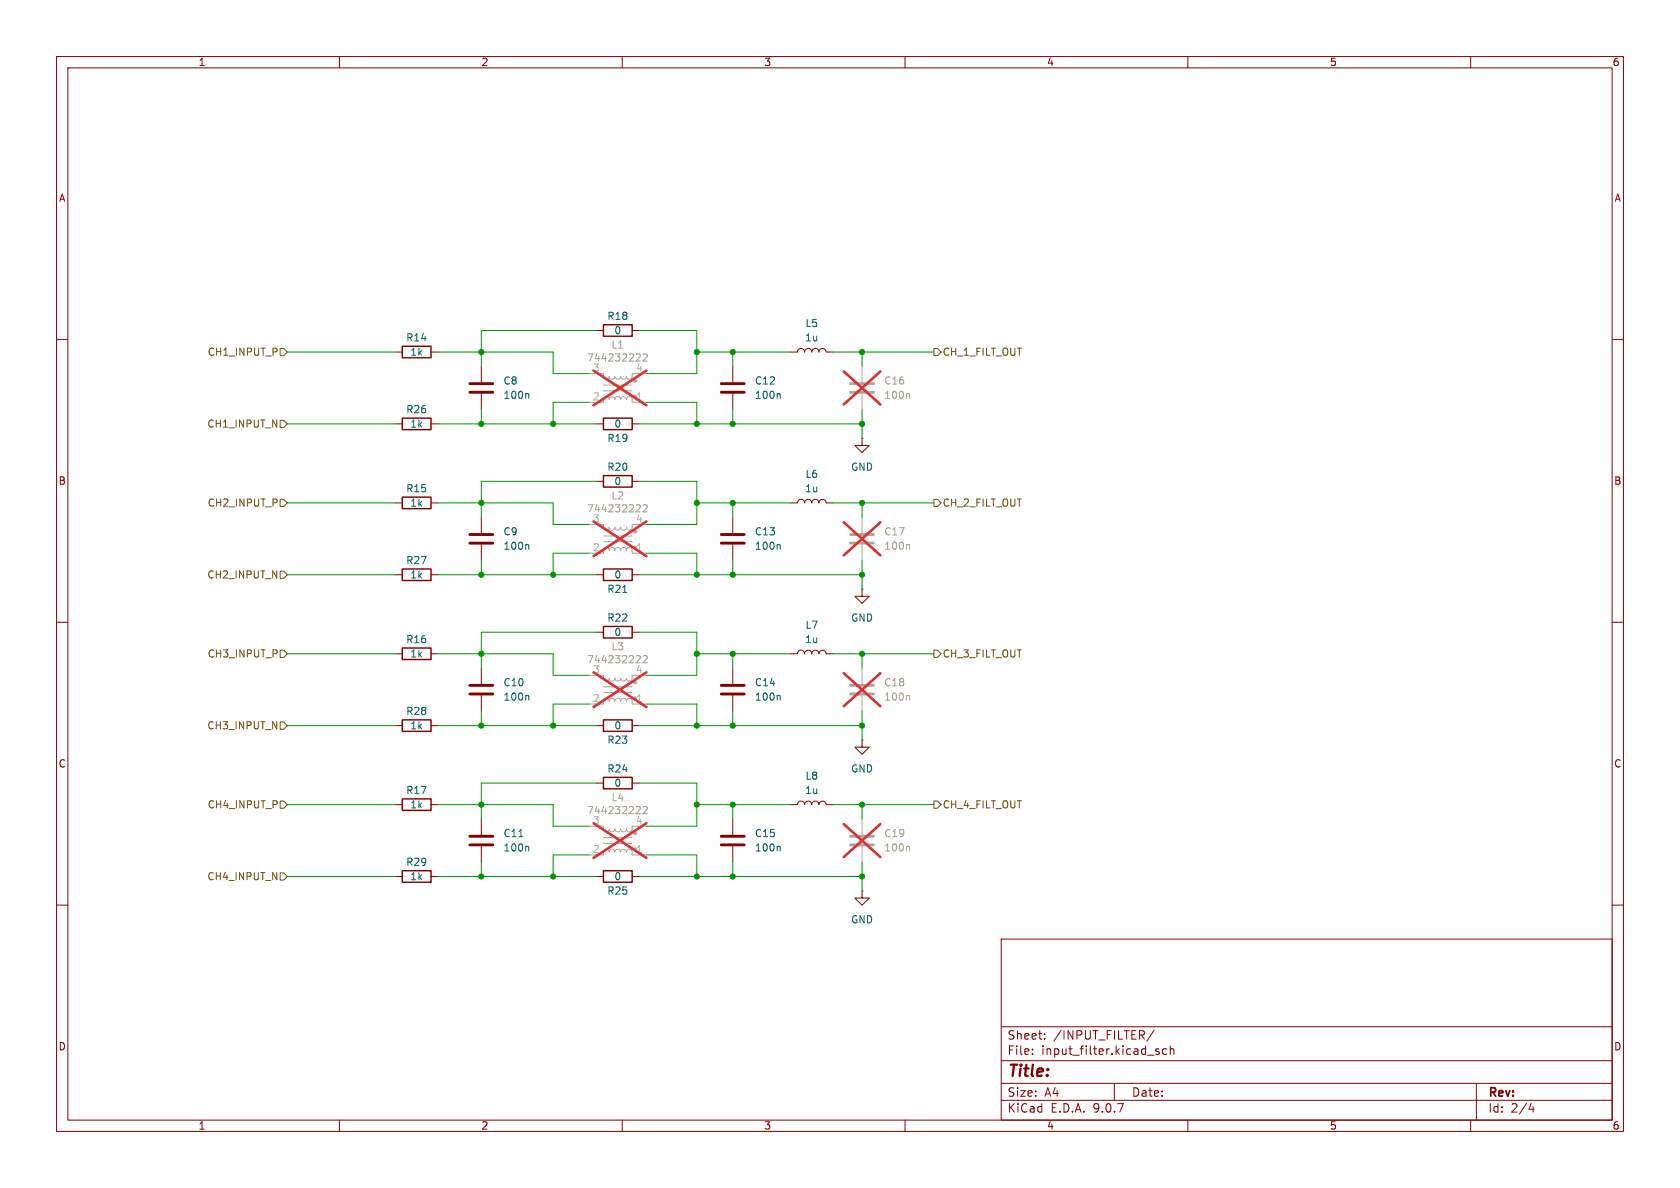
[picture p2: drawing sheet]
<svg xmlns="http://www.w3.org/2000/svg" width="297mm" height="210mm" viewBox="0 0 297 210" stroke-linecap="round" stroke-linejoin="round" font-family="sans-serif">
<g fill="none" stroke="#840000" stroke-width=".18">
<path d="M10 10h277v190h-277zM12 12h273v186h-273zM60 10v2M110 10v2M160 10v2M210 10v2M260 10v2M105.4 58.4h1.3M111.8 58.4h1.2M10 60h2M69.8 62.2h1.3M69.8 74.9h1.3"/>
<path d="M76.2 62.2h1.3M76.2 74.9h1.3M85.1 64.8v2.8M85.1 69.6v2.8M105.4 74.9h1.3M111.8 74.9h1.2M129.5 64.8v2.8M129.5 69.6v2.8M139.7 62.2h1.3a.64 .64 0 0 1 .6-.6 .64 .64 0 0 1 .6 .6 .64 .64 0 0 1 .7-.6 .64 .64 0 0 1 .6 .6 .64 .64 0 0 1 .6-.6 .64 .64 0 0 1 .7 .6 .64 .64 0 0 1 .6-.6 .64 .64 0 0 1 .6 .6h1.3M152.4 77.5v1.2h1.3l-1.3 1.3-1.3-1.3h1.3M152.4 77.5h.1M285 60h2"/>
<path d="M69.8 88.9h1.3M76.2 88.9h1.3M85.1 91.4v2.8M85.1 96.3v2.8M105.4 85.1h1.3M111.8 85.1h1.2M129.5 91.4v2.8M129.5 96.3v2.8M139.7 88.9h1.3a.64 .64 0 0 1 .6-.6 .64 .64 0 0 1 .6 .6 .64 .64 0 0 1 .7-.6 .64 .64 0 0 1 .6 .6 .64 .64 0 0 1 .6-.6 .64 .64 0 0 1 .7 .6 .64 .64 0 0 1 .6-.6 .64 .64 0 0 1 .6 .6h1.3M10 110h2M69.8 115.6h1.3M69.8 101.6h1.3"/>
<path d="M76.2 115.6h1.3M76.2 101.6h1.3M85.1 118.1v2.8M105.4 111.8h1.3M105.4 101.6h1.3M111.8 111.8h1.2M111.8 101.6h1.2M129.5 118.1v2.8M139.7 115.6h1.3a.64 .64 0 0 1 .6-.7 .64 .64 0 0 1 .6 .7 .64 .64 0 0 1 .7-.7 .64 .64 0 0 1 .6 .7 .64 .64 0 0 1 .6-.7 .64 .64 0 0 1 .7 .7 .64 .64 0 0 1 .6-.7 .64 .64 0 0 1 .6 .7h1.3M152.4 104.1v1.3h1.3l-1.3 1.3-1.3-1.3h1.3M152.4 104.1h.1M285 110h2"/>
<path d="M69.8 128.3h1.3M76.2 128.3h1.3M85.1 122.9v2.8M105.4 138.4h1.3M105.4 128.3h1.3M111.8 138.4h1.2M111.8 128.3h1.2M129.5 122.9v2.8M152.4 130.8v1.3h1.3l-1.3 1.3-1.3-1.3h1.3M152.4 130.8h.1M69.8 142.2h1.3M69.8 154.9h1.3"/>
<path d="M76.2 142.2h1.3M76.2 154.9h1.3M85.1 144.8v2.8M85.1 149.6v2.8M105.4 154.9h1.3M111.8 154.9h1.2M129.5 144.8v2.8M129.5 149.6v2.8M139.7 142.2h1.3a.64 .64 0 0 1 .6-.6 .64 .64 0 0 1 .6 .6 .64 .64 0 0 1 .7-.6 .64 .64 0 0 1 .6 .6 .64 .64 0 0 1 .6-.6 .64 .64 0 0 1 .7 .6 .64 .64 0 0 1 .6-.6 .64 .64 0 0 1 .6 .6h1.3M152.4 157.5v1.3h1.3l-1.3 1.2-1.3-1.2h1.3M152.4 157.5h.1M10 160h2"/>
<path d="M177 166h108v32h-108zM285 160h2M60 198v2M110 198v2M160 198v2M177 194.5h108M177 191.5h108M177 187.5h108M177 181.5h108M182.5 186.3v.1M182.5 185.5v.1M184.7 183.6v.1"/>
<path d="M184.7 182.8v.1M197 191.5v3M204 182.1l-1.3 2M204.9 185.5l-.4-.1-.2 .2 .1 .2 .5 .2v.3h-.6M206.2 185.5l-.4-.1-.3 .3v.4l.2 .2h.5M206.9 185.5l.2-.1 .4 .1v.9M206.9 184.9v1.5M210 198v2M260 198v2M261 191.5v6.5M270.7 195l-.4 1.1h.9M271 195.6v1"/>
</g>
<g fill="none" stroke="#840000" stroke-width=".25">
<path d="M106.7 57.4h5.1v2h-5.1zM71.1 73.9h5.1v2h-5.1zM71.1 61.2h5.1v2h-5.1zM106.7 73.9h5.1v2h-5.1zM71.1 87.9h5.1v2h-5.1zM106.7 84.1h5.1v2h-5.1zM71.1 100.6h5.1v2h-5.1zM71.1 114.6h5.1v2h-5.1zM106.7 110.7h5.1v2.1h-5.1zM106.7 100.6h5.1v2h-5.1zM71.1 127.3h5.1v2h-5.1zM106.7 137.4h5.1v2h-5.1z"/>
<path d="M106.7 127.3h5.1v2h-5.1zM71.1 141.2h5.1v2.1h-5.1zM71.1 153.9h5.1v2.1h-5.1zM106.7 153.9h5.1v2.1h-5.1z"/>
</g>
<g fill="none" stroke="#840000" stroke-width=".51">
<path d="M83.1 67.8h4M83.1 69.3h4M127.5 67.8h4.1M127.5 69.3h4.1M83.1 94.5h4M83.1 96h4M127.5 94.5h4.1M127.5 96h4.1M83.1 121.2h4M83.1 122.7h4M127.5 121.2h4.1M127.5 122.7h4.1"/>
<path d="M83.1 147.8h4M83.1 149.4h4M127.5 147.8h4.1M127.5 149.4h4.1"/>
</g>
<path d="M93.3 69.6l.2 .2v.6M137.8 69.6l.1 .2v.6M93.3 96.3l.2 .1v.7M137.8 96.3l.1 .1v.7M110.1 104.7h.7M93.3 122.9l.2 .2v.7M137.8 122.9l.1 .2v.7M91.7 147.9h.8M93.3 149.6l.2 .2v.6M137.8 149.6l.1 .2v.6" fill="none" stroke="#006464" stroke-width=".18"/>
<path d="M150.4 67.8h4M150.4 69.3h4M150.4 94.5h4M150.4 96h4M150.4 121.2h4M150.4 122.7h4M150.4 147.8h4M150.4 149.4h4" fill="none" stroke="#a1a1a1" stroke-width=".51"/>
<g fill="none" stroke="#a1a1a1" stroke-width=".18">
<path d="M104.1 71.1h2.6v-.7l.5-.3 .3 .2 .2 .3 .1-.3 .4-.2 .4 .2 .1 .3 .1-.3 .3-.2 .4 .1 .2 .4 .2-.4 .5-.1 .3 .2v.3l.2-.4 .4-.1 .4 .3 .1 .7h2.5M104.1 66h2.6v.8l.5 .3 .3-.2 .2-.4 .1 .4 .3 .1 .4-.1 .2-.4 .1 .4 .3 .1 .4-.1 .2-.4 .1 .3 .3 .2h.4l.2-.5 .2 .4 .4 .1 .4-.2 .1-.8h2.5M106.7 69.1h5.1M106.7 68.1h5.1M152.4 64.8v2.8M152.4 69.6v2.8M104.1 97.8h2.6v-.7l.5-.3 .3 .1 .2 .4 .1-.4 .4-.1 .4 .1 .1 .4 .1-.3 .3-.2 .4 .1 .2 .4 .2-.4 .5-.1 .3 .2v.3l.2-.4 .4-.1 .4 .3 .1 .7h2.5M104.1 92.7h2.6v.7l.5 .3 .3-.1 .2-.4 .1 .3 .3 .2 .4-.1 .2-.4 .1 .3 .3 .2 .4-.1 .2-.4 .1 .3 .3 .2 .4-.1 .2-.4 .2 .4 .4 .1 .4-.3 .1-.7h2.5M106.7 95.8h5.1M106.7 94.7h5.1M152.4 91.4v2.8M152.4 96.3v2.8"/>
<path d="M104.1 119.4h2.6v.7l.5 .3 .3-.2 .2-.3 .1 .3 .3 .2 .4-.1 .2-.4 .1 .3 .3 .2 .4-.1 .2-.4 .1 .3 .3 .2 .4-.1 .2-.4 .2 .4 .4 .1 .4-.3 .1-.7h2.5M152.4 118.1v2.8M104.1 124.5h2.6v-.8l.5-.3 .3 .2 .2 .4 .1-.4 .4-.2 .4 .2 .1 .4 .1-.4 .3-.1 .4 .1 .2 .4 .2-.5h.5l.3 .2v.3l.2-.4 .4-.1 .4 .2 .1 .8h2.5M106.7 122.4h5.1M106.7 121.4h5.1M152.4 122.9v2.8M104.1 151.1h2.6v-.7l.5-.3 .3 .2 .2 .3 .1-.3 .4-.2 .4 .2 .1 .3 .1-.3 .3-.2 .4 .1 .2 .4 .2-.4 .5-.1 .3 .2v.3l.2-.4 .4-.1 .4 .3 .1 .7h2.5M104.1 146.1h2.6v.7l.5 .3 .3-.2 .2-.3 .1 .3 .3 .2 .4-.2 .2-.3 .1 .3 .3 .2 .4-.2 .2-.3 .1 .2 .3 .2h.4l.2-.4 .2 .3 .4 .2 .4-.3 .1-.7h2.5M106.7 149.1h5.1M106.7 148.1h5.1M152.4 144.8v2.8M152.4 149.6v2.8"/>
</g>
<path d="M113 62.6l.2 .2v.3l-.8 .7h.8M113.7 62.7l.5-.1 .2 .3-.8 .9h.8M160.6 69.6l.2 .2v.6M113 89.2l.2 .3v.3l-.8 .7h.8M113.7 89.3l.5-.1 .2 .4-.8 .9h.8M160.6 96.3l.2 .1v.7M113 115.9l.2 .2v.3l-.8 .8h.8M113.7 116l.5-.1 .2 .4-.8 .9h.8M160.6 122.9l.2 .2v.7M113 142.6l.2 .2v.3l-.8 .7h.8M113.7 142.7l.5-.1 .2 .3-.8 .9h.8M160.6 149.6l.2 .2v.6" fill="none" stroke="#989898" stroke-width=".18"/>
<g fill="none" stroke="#e12e31" stroke-width=".46">
<path d="M104.9 65.5l9.4 6.1M114.3 65.5l-9.4 6.1M149.2 65.7l6.4 5.8M155.6 65.7l-6.4 5.8M104.9 92.2l9.4 6.1M114.3 92.2l-9.4 6.1M149.2 92.3l6.4 5.9M155.6 92.3l-6.4 5.9M104.9 118.9l9.4 6.1M114.3 118.9l-9.4 6.1M149.2 119l6.4 5.8M155.6 119l-6.4 5.8"/>
<path d="M104.9 145.5l9.4 6.2M114.3 145.5l-9.4 6.2M149.2 145.7l6.4 5.8M155.6 145.7l-6.4 5.8"/>
</g>
<g fill="#a1a1a1" stroke="#a1a1a1" stroke-width=".18">
<circle cx="112.3" cy="120.6" r=".25"/>
<circle cx="112.3" cy="147.3" r=".25"/>
<circle cx="112.3" cy="94" r=".25"/>
<circle cx="112.3" cy="67.3" r=".25"/>
</g>
<path d="M49.5 61.6h.7l.6 .6-.6 .7h-.7zM49.5 74.3h.7l.6 .6-.6 .7h-.7zM165.1 61.6h.6l.7 .6-.7 .7h-.6zM49.5 88.3h.7l.6 .6-.6 .6h-.7zM165.1 88.3h.6l.7 .6-.7 .6h-.6zM49.5 101h.7l.6 .6-.6 .6h-.7zM49.5 114.9h.7l.6 .7-.6 .6h-.7zM165.1 114.9h.6l.7 .7-.7 .6h-.6zM49.5 127.6h.7l.6 .7-.6 .6h-.7zM49.5 141.6h.7l.6 .6-.6 .7h-.7zM49.5 154.3h.7l.6 .6-.6 .7h-.7zM165.1 141.6h.6l.7 .6-.7 .7h-.6z" fill="none" stroke="#725600" stroke-width=".18"/>
<g fill="none" stroke="#009600" stroke-width=".18">
<path d="M105.4 58.4h-20.3v6.4M113 58.4h10.2v7.6h-8.9M50.8 74.9h19M50.8 62.2h19M77.5 62.2h20.3v3.8h6.3M77.5 74.9h27.9M85.1 72.4v2.5M104.1 71.1h-6.3v3.8M113 74.9h39.4M114.3 71.1h8.9v3.8M123.2 62.2h16.5M129.5 62.2v2.6"/>
<path d="M129.5 72.4v2.5M147.3 62.2h17.8M152.4 62.2v2.6M152.4 72.4v5.1M50.8 88.9h19M77.5 88.9h20.3v3.8h6.3M85.1 99.1v2.5M104.1 97.8h-6.3v3.8M105.4 85.1h-20.3v6.3M113 85.1h10.2v7.6h-8.9M114.3 97.8h8.9v3.8M123.2 88.9h16.5"/>
<path d="M129.5 88.9v2.5M129.5 99.1v2.5M147.3 88.9h17.8M152.4 88.9v2.5M152.4 99.1v5M50.8 101.6h19M50.8 115.6h19M77.5 101.6h27.9M77.5 115.6h20.3v3.8h6.3M105.4 111.8h-20.3v6.3M113 111.8h10.2v7.6h-8.9M113 101.6h39.4"/>
<path d="M123.2 115.6h16.5M129.5 115.6v2.5M147.3 115.6h17.8M152.4 115.6v2.5M50.8 128.3h19M77.5 128.3h27.9M85.1 125.7v2.6M104.1 124.5h-6.3v3.8M105.4 138.4h-20.3v6.4M113 138.4h10.2v7.7h-8.9M113 128.3h39.4M114.3 124.5h8.9v3.8"/>
<path d="M129.5 125.7v2.6M152.4 125.7v5.1M50.8 154.9h19M50.8 142.2h19M77.5 142.2h20.3v3.9h6.3M77.5 154.9h27.9M85.1 152.4v2.5M104.1 151.1h-6.3v3.8M113 154.9h39.4M114.3 151.1h8.9v3.8M123.2 142.2h16.5M129.5 142.2v2.6"/>
<path d="M129.5 152.4v2.5M147.3 142.2h17.8M152.4 142.2v2.6M152.4 152.4v5.1"/>
</g>
<g fill="#009600" stroke="#009600" stroke-width=".18">
<circle cx="152.4" cy="128.3" r=".46"/>
<circle cx="129.5" cy="128.3" r=".46"/>
<circle cx="129.5" cy="115.6" r=".46"/>
<circle cx="129.5" cy="101.6" r=".46"/>
<circle cx="123.2" cy="115.6" r=".46"/>
<circle cx="123.2" cy="128.3" r=".46"/>
<circle cx="152.4" cy="115.6" r=".46"/>
<circle cx="152.4" cy="101.6" r=".46"/>
<circle cx="123.2" cy="142.2" r=".46"/>
<circle cx="123.2" cy="74.9" r=".46"/>
<circle cx="123.2" cy="88.9" r=".46"/>
<circle cx="129.5" cy="62.2" r=".46"/>
<circle cx="129.5" cy="74.9" r=".46"/>
<circle cx="129.5" cy="88.9" r=".46"/>
<circle cx="123.2" cy="101.6" r=".46"/>
<circle cx="152.4" cy="88.9" r=".46"/>
<circle cx="152.4" cy="74.9" r=".46"/>
<circle cx="152.4" cy="62.2" r=".46"/>
<circle cx="85.1" cy="115.6" r=".46"/>
<circle cx="97.8" cy="154.9" r=".46"/>
<circle cx="85.1" cy="154.9" r=".46"/>
<circle cx="85.1" cy="142.2" r=".46"/>
<circle cx="85.1" cy="128.3" r=".46"/>
<circle cx="97.8" cy="128.3" r=".46"/>
<circle cx="97.8" cy="74.9" r=".46"/>
<circle cx="85.1" cy="88.9" r=".46"/>
<circle cx="85.1" cy="74.9" r=".46"/>
<circle cx="123.2" cy="62.2" r=".46"/>
<circle cx="85.1" cy="62.2" r=".46"/>
<circle cx="97.8" cy="101.6" r=".46"/>
<circle cx="85.1" cy="101.6" r=".46"/>
<circle cx="129.5" cy="154.9" r=".46"/>
<circle cx="123.2" cy="154.9" r=".46"/>
<circle cx="129.5" cy="142.2" r=".46"/>
<circle cx="152.4" cy="154.9" r=".46"/>
<circle cx="152.4" cy="142.2" r=".46"/>
</g>
<text font-size="2.8" fill="#840000" x="178" y="190.9">Title:</text>
<g font-size="2.1" fill="#840000">
<text x="178" y="184">Sheet:</text>
<text x="186.2" y="184">/INPUT_FILTER/</text>
<text x="178" y="186.7">File:</text>
<text x="184.1" y="186.7">input_filter.kicad_sch</text>
<text x="178" y="196.9">KiCad</text>
<text x="178" y="194.1">Size:</text>
<text x="184.7" y="194.1">A4</text>
<text x="185.7" y="196.9">E.D.A.</text>
<text x="193.3" y="196.9">9.0.7</text>
<text x="200" y="194.1">Date:</text>
<text x="263" y="194.3">Rev:</text>
<text x="263" y="196.9">Id:</text>
<text x="267.1" y="196.9">2/4</text>
</g>
<g font-size="1.8" fill="#840000">
<text x="35" y="11.9">1</text>
<text x="85" y="11.9">2</text>
<text x="135" y="11.9">3</text>
<text x="185" y="11.9">4</text>
<text x="235" y="11.9">5</text>
<text x="285" y="11.9">6</text>
<text x="10.3" y="35.9">A</text>
<text x="285.3" y="35.9">A</text>
<text x="10.3" y="85.9">B</text>
<text x="285.3" y="85.9">B</text>
<text x="10.3" y="135.9">C</text>
<text x="285.3" y="135.9">C</text>
<text x="10.3" y="185.9">D</text>
<text x="285.3" y="185.9">D</text>
<text x="35" y="199.9">1</text>
<text x="85" y="199.9">2</text>
<text x="135" y="199.9">3</text>
<text x="185" y="199.9">4</text>
<text x="235" y="199.9">5</text>
<text x="285" y="199.9">6</text>
</g>
<g font-size="1.8" fill="#006464">
<text x="107.3" y="56.7">R18</text>
<text x="108.5" y="59.3">0</text>
<text x="142.3" y="58">L5</text>
<text x="71.7" y="60.6">R14</text>
<text x="72.4" y="63.1">1k</text>
<text x="142.2" y="60.6">1u</text>
<text x="88.9" y="68.2">C8</text>
<text x="88.9" y="70.7">100n</text>
<text x="133.4" y="70.7">100n</text>
<text x="133.4" y="68.2">C12</text>
<text x="71.7" y="73.3">R26</text>
<text x="72.4" y="75.8">1k</text>
<text x="108.5" y="75.8">0</text>
<text x="107.3" y="83.4">R20</text>
<text x="107.3" y="78.3">R19</text>
<text x="150.4" y="83.4">GND</text>
<text x="71.7" y="87.2">R15</text>
<text x="72.4" y="89.8">1k</text>
<text x="108.5" y="86">0</text>
<text x="142.2" y="87.2">1u</text>
<text x="142.3" y="84.7">L6</text>
<text x="88.9" y="94.8">C9</text>
<text x="133.4" y="94.8">C13</text>
<text x="71.7" y="99.9">R27</text>
<text x="88.9" y="97.4">100n</text>
<text x="133.4" y="97.4">100n</text>
<text x="72.4" y="102.5">1k</text>
<text x="107.3" y="105">R21</text>
<text x="108.5" y="102.5">0</text>
<text x="71.7" y="113.9">R16</text>
<text x="107.3" y="110.1">R22</text>
<text x="108.5" y="112.6">0</text>
<text x="142.2" y="113.9">1u</text>
<text x="142.3" y="111.4">L7</text>
<text x="150.4" y="110.1">GND</text>
<text x="72.4" y="116.4">1k</text>
<text x="88.9" y="124.1">100n</text>
<text x="88.9" y="121.5">C10</text>
<text x="133.4" y="124.1">100n</text>
<text x="133.4" y="121.5">C14</text>
<text x="71.7" y="126.6">R28</text>
<text x="72.4" y="129.1">1k</text>
<text x="107.3" y="131.7">R23</text>
<text x="108.5" y="129.1">0</text>
<text x="107.3" y="136.8">R24</text>
<text x="150.4" y="136.8">GND</text>
<text x="71.7" y="140.6">R17</text>
<text x="72.4" y="143.1">1k</text>
<text x="108.5" y="139.3">0</text>
<text x="142.2" y="140.6">1u</text>
<text x="142.3" y="138">L8</text>
<text x="88.9" y="148.2">C11</text>
<text x="133.4" y="148.2">C15</text>
<text x="71.7" y="153.3">R29</text>
<text x="72.4" y="155.8">1k</text>
<text x="88.9" y="150.7">100n</text>
<text x="108.5" y="155.8">0</text>
<text x="133.4" y="150.7">100n</text>
<text x="107.3" y="158.3">R25</text>
<text x="150.4" y="163.4">GND</text>
</g>
<g font-size="1.8" fill="#725600">
<text x="36.6" y="63.1">CH1_INPUT_P</text>
<text x="166.6" y="63.1">CH_1_FILT_OUT</text>
<text x="36.6" y="75.8">CH1_INPUT_N</text>
<text x="36.6" y="89.8">CH2_INPUT_P</text>
<text x="166.6" y="89.8">CH_2_FILT_OUT</text>
<text x="36.6" y="102.5">CH2_INPUT_N</text>
<text x="36.6" y="116.4">CH3_INPUT_P</text>
<text x="166.6" y="116.4">CH_3_FILT_OUT</text>
<text x="36.6" y="129.1">CH3_INPUT_N</text>
<text x="36.6" y="143.1">CH4_INPUT_P</text>
<text x="166.6" y="143.1">CH_4_FILT_OUT</text>
<text x="36.6" y="155.8">CH4_INPUT_N</text>
</g>
<g font-size="1.8" fill="#989898">
<text x="103.7" y="64.1">744232222</text>
<text x="108" y="61.8">L1</text>
<text x="156.2" y="70.7">100n</text>
<text x="156.2" y="68.2">C16</text>
<text x="108" y="88.5">L2</text>
<text x="103.7" y="90.8">744232222</text>
<text x="156.2" y="94.8">C17</text>
<text x="156.2" y="97.4">100n</text>
<text x="103.7" y="117.4">744232222</text>
<text x="108" y="115.2">L3</text>
<text x="156.2" y="124.1">100n</text>
<text x="156.2" y="121.5">C18</text>
<text x="108" y="141.8">L4</text>
<text x="103.7" y="144.1">744232222</text>
<text x="156.2" y="148.2">C19</text>
<text x="156.2" y="150.7">100n</text>
</g>
<g font-size="1.8" fill="#aaa">
<text x="104.7" y="65.8">3</text>
<text x="112.3" y="65.8">4</text>
<text x="104.7" y="70.9">2</text>
<text x="112.3" y="70.9">1</text>
<text x="104.7" y="92.5">3</text>
<text x="112.3" y="92.5">4</text>
<text x="104.7" y="97.5">2</text>
<text x="112.3" y="97.5">1</text>
<text x="104.7" y="119.1">3</text>
<text x="112.3" y="119.1">4</text>
<text x="104.7" y="124.2">2</text>
<text x="112.3" y="124.2">1</text>
<text x="104.7" y="145.8">3</text>
<text x="112.3" y="145.8">4</text>
<text x="104.7" y="150.9">2</text>
<text x="112.3" y="150.9">1</text>
</g>
</svg>
